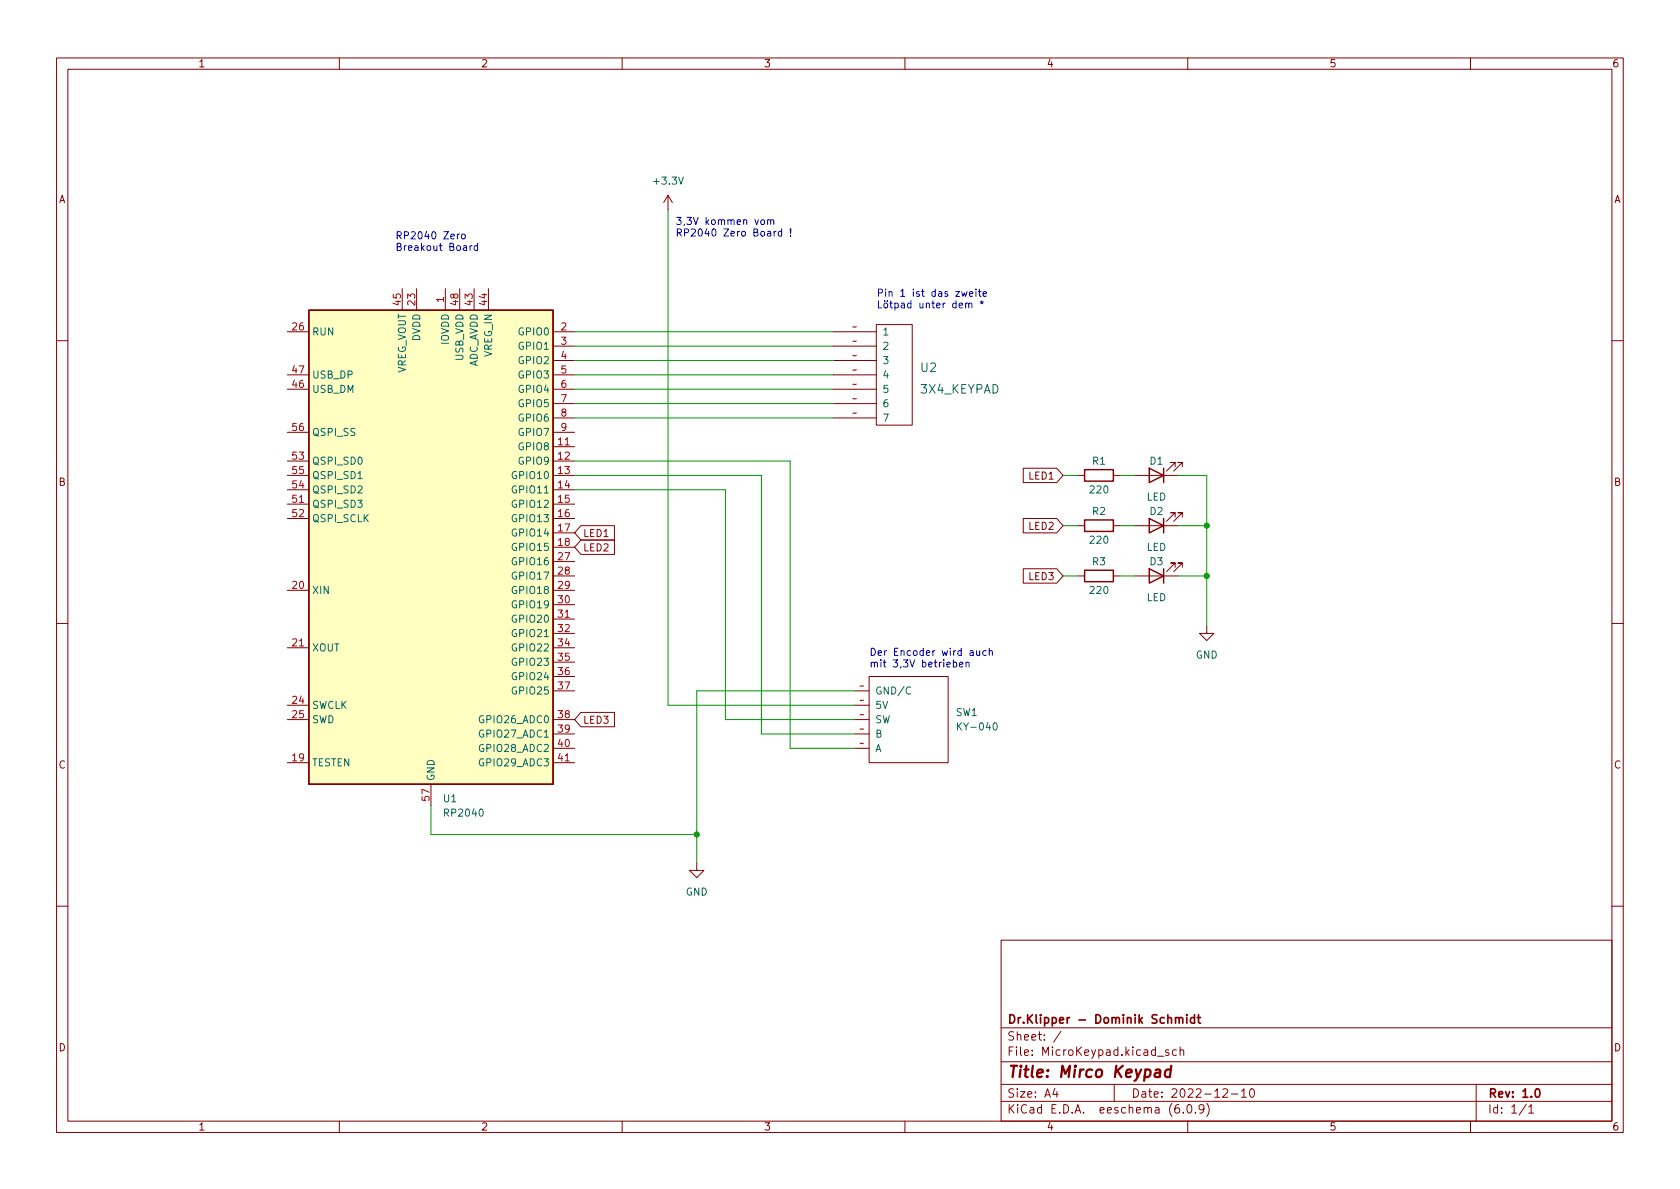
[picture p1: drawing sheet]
<svg xmlns="http://www.w3.org/2000/svg" width="297mm" height="210mm" viewBox="0 0 297 210" stroke-linecap="round" stroke-linejoin="round" font-family="sans-serif">
<g fill="none" stroke="#840000" stroke-width=".18">
<path d="M10 10.2h277v190.1h-277zM12 12.2h273v186.1h-273zM60 10.2v2M110 10.2v2M160 10.2v2M210 10.2v2M260 10.2v2M118.1 34.5l-.8 1.3M118.1 34.5v2.6M118.1 34.5l.8 1.3M50.8 58.7h3.8M71.1 51v3.9"/>
<path d="M73.7 51v3.9M78.7 51v3.9M81.3 51v3.9M83.8 51v3.9M86.4 51v3.9M97.8 58.7h3.8M147.3 58.7h7.6M154.9 57.4h6.4v17.8h-6.4zM10 60.2h2M50.8 68.8h3.8M50.8 66.3h3.8M50.8 76.4h3.8"/>
<path d="M97.8 79h3.8M97.8 61.2h3.8M97.8 63.7h3.8M97.8 68.8h3.8M97.8 66.3h3.8M97.8 76.4h3.8M97.8 71.4h3.8M97.8 73.9h3.8M147.3 61.2h7.6M147.3 63.7h7.6M147.3 68.8h7.6M147.3 66.3h7.6"/>
<path d="M147.3 71.4h7.6M147.3 73.9h7.6M285 60.2h2M50.8 81.5h3.8M50.8 84.1h3.8M50.8 86.6h3.8M50.8 89.1h3.8M50.8 91.7h3.8M97.8 81.5h3.8M97.8 84.1h3.8M97.8 86.6h3.8M97.8 89.1h3.8"/>
<path d="M97.8 91.7h3.8M97.8 94.2h3.8M97.8 96.8h3.8M97.8 99.3h3.8M102.7 95.5h5.9v2.5h-5.9l-1.1-1.2zM102.7 93h5.9v2.5h-5.9l-1.1-1.3zM180.9 82.8h5.9l1.2 1.3-1.2 1.2h-5.9zM180.9 91.7h5.9l1.2 1.3-1.2 1.2h-5.9zM190.5 84.1h1.3M190.5 93h1.3M196.8 84.1h1.3M196.8 93h1.3"/>
<path d="M200.7 84.1h7.6M200.7 93h7.6M207.8 91.4v-.7h-.8h.8l-1.6 1.5M207.8 82.5v-.7h-.8h.8l-1.6 1.5M209 91.4v-.7h-.7h.7l-1.5 1.5M209 82.5v-.7h-.7h.7l-1.5 1.5M10 110.2h2M50.8 104.4h3.8M50.8 114.5h3.8M97.8 101.8h3.8M97.8 104.4h3.8M97.8 114.5h3.8"/>
<path d="M97.8 106.9h3.8M97.8 109.5h3.8M97.8 112h3.8M97.8 117.1h3.8M97.8 119.6h3.8M153.7 119.6h13.9v15.3h-13.9zM180.9 100.6h5.9l1.2 1.2-1.2 1.3h-5.9zM190.5 101.8h1.3M196.8 101.8h1.3M200.7 101.8h7.6M207.8 100.3v-.7h-.8h.8l-1.6 1.5M209 100.3v-.7h-.7h.7l-1.5 1.5"/>
<path d="M213.4 110.7v1.3h1.2l-1.2 1.3-1.3-1.3h1.3M285 110.2h2M50.8 134.9h3.8M50.8 124.7h3.8M50.8 127.2h3.8M76.2 138.7v3.8M97.8 134.9h3.8M97.8 127.2h3.8M97.8 122.2h3.8M97.8 129.8h3.8M97.8 132.3h3.8M102.7 126h5.9v2.5h-5.9l-1.1-1.3z"/>
<path d="M151.1 124.7h2.6M151.1 127.2h2.6M151.1 122.2h2.6M151.1 129.8h2.6M151.1 132.3h2.6M123.2 152.6v1.3h1.3l-1.3 1.3-1.3-1.3h1.3M10 160.2h2M177 166.3h108v32h-108zM285 160.2h2M60 198.3v2M110 198.3v2M160 198.3v2"/>
<path d="M177 194.8h108M177 191.8h108M177 187.8h108M177 181.8h108M186.5 192.5l-.4 1h1M186.9 193v1M187.6 182.4l-1.3 1.9M197 191.8v3M204.6 186.8h1.2M206.6 185.7l-.3-.1-.2 .2v.3l.5 .1v.4h-.5M208 185.7l-.4-.1-.3 .3v.4l.1 .3h.6M208.4 195.3a.59 .59 0 0 0-.7 .7v.5l.2 .3h.4l.2-.1 .1-.5-.2-.2-.4-.1-.3 .3"/>
<path d="M208.6 185.8l.3-.2 .3 .1 .1 .9M208.6 185.1v1.5M209.2 196.7v.1M210 198.3v2M210.1 195.4l.1-.1a.81 .81 0 0 1 .6 .7 .81 .81 0 0 1-.3 .8h-.1a.81 .81 0 0 1-.6-.6 .81 .81 0 0 1 .3-.8zM211.4 196.7v.1M212.9 196l-.3 .3-.5-.1-.1-.2 .1-.6 .5-.1 .2 .2a.99 .99 0 0 1-.4 1.3h-.3M213.4 195.1a1.72 1.72 0 0 1 0 2.3M216.2 192.7l.6-.2 .2 .2 .1 .3-1 1h1M217.7 193.5h1.2M219.5 193l.4-.5v1.5M219.5 194h.9"/>
<path d="M221.1 192.7l.2-.2a.81 .81 0 0 1 .6 .7 .81 .81 0 0 1-.3 .8h-.2a.81 .81 0 0 1-.3-1.3zM260 198.3v2M261 191.8v6.5M269.9 195.3l-1.3 1.9M270.3 195.8l.4-.5v1.5M270.3 196.8h.9"/>
</g>
<path d="M207.8 179.9v1M209.8 179.4v.2M209.8 179.9v1M211.2 179.4v1.5M211.7 179.9h.6M211.9 179.4v1.3l.4 .2M207.8 180.1l.3-.2 .3 .1 .1 .9M208.5 180.1l.2-.2 .4 .1v.9M211.2 180l-.4-.1-.3 .3v.4l.1 .3h.6M271.6 192.6l.2-.1a.82 .82 0 0 1 .6 .7 .82 .82 0 0 1-.3 .8h-.2a.81 .81 0 0 1-.6-.6 .81 .81 0 0 1 .3-.8z" fill="none" stroke="#840000" stroke-width=".3"/>
<path d="M204.3 189.2l.2-.1 .6 .1-.1 1.3M205.1 189.6l-.6 .1a.4 .4 0 0 0-.4 .3 .4 .4 0 0 0 .3 .5l.6-.1M207 189.2a.66 .66 0 0 0-1 .3l-.1 .6 .2 .3 .2 .1 .6-.1M207.1 188.5l-.3 2" fill="none" stroke="#840000" stroke-width=".4"/>
<path d="M54.6 54.9h43.2v83.8h-43.2zM191.8 91.9h5v2.1h-5zM191.8 83.1h5v2h-5zM203.2 91.7l2.5 1.3-2.5 1.2zM203.2 82.8l2.5 1.3-2.5 1.2zM205.7 82.8v2.5M205.7 91.7v2.5M191.8 100.8h5v2.1h-5zM203.2 100.6l2.5 1.2-2.5 1.3zM205.7 100.6v2.5" fill="none" stroke="#840000" stroke-width=".25"/>
<path d="M54.6 54.9h43.2v83.8h-43.2z" fill="#ffffc2" stroke="#ffffc2" stroke-width=".18"/>
<path d="M161 121.6a.6 .6 0 0 0-.8 .4 .6 .6 0 0 0 .5 .7l.3-.1M175.8 127.9l.1-.1a.68 .68 0 0 1 .4 .7 .68 .68 0 0 1-.4 .6 .84 .84 0 0 1-.1-1.2z" fill="none" stroke="#006464" stroke-width=".18"/>
<g fill="none" stroke="#0000c2" stroke-width=".18">
<path d="M134.6 38.9h.3l.3 .2v.4l-.3 .2-.3-.1-.1-.1zM135.7 39l.2-.1h.3l.1 .8M135.7 38.9v.8M136.3 39l.2-.1h.3v.8M81.2 41.4l-.3 .2M81.7 41.5l.3-.1 .3 .2v.4l-.3 .2h-.3l-.1-.2zM83.1 43.4v.9M83.5 43.4l-.4 .3M84.4 43.5l-.3-.1-.3 .3 .2 .5h.4M84.4 43v1.3M136.9 40.9v.8M137.2 40.9l-.3 .2"/>
<path d="M138.2 41l-.4-.1-.2 .2 .1 .6h.5M138.2 40.5v1.2M139.8 41.6v.1M139.8 40.5v.8M155.3 53.2v1.2h.6M156.4 53.7l.3-.1 .3 .2v.4l-.3 .2h-.3l-.1-.2zM156.4 53.2v.1M156.9 53.2v.1M157.3 53.6h.5M157.5 53.2v1.1l.3 .1M158.2 53.7l.4-.1 .2 .2-.1 .6h-.5M158.2 53.6v1.3"/>
<path d="M159.4 53.7h.5v.7M159.9 53.9l-.4 .1-.2 .1 .2 .3h.4M161.1 53.7l-.4-.1-.2 .2 .1 .6h.5M161.1 53.2v1.2M162.6 53.6l.1 .8h.3l.2-.1M163.2 53.6v.8M163.8 53.7l.2-.1 .3 .1v.7M163.8 53.6v.8M164.8 53.6h.4M164.9 53.2v1.1l.3 .1M165.6 54l.6-.1-.1-.2-.3-.1-.2 .2 .1 .6h.4M166.7 53.6v.8"/>
<path d="M167.1 53.6l-.4 .2M169 53.7l-.3-.1-.3 .2 .2 .6h.4M169 53.2v1.2M169.6 54l.6-.1-.1-.2-.3-.1-.2 .2 .1 .6h.4M170 51.6l.3 .8 .2-.6 .2 .6 .3-.8M170.7 53.7l.2-.1 .3 .1 .1 .7M170.7 53.6v.8M171.3 53.8l.2-.2 .3 .1v.7M171.4 52l.6-.1-.1-.3h-.3l-.2 .1 .1 .6h.4M172.6 51.1v.2M172.6 51.6v.8M173 51.6h.5"/>
<path d="M173.2 51.1v1.1l.3 .2M173.3 53.4l.3 .1 .3-.1M173.4 53.7l.2-.2 .2 .2M173.6 53.2v.3M173.8 52l.6-.1v-.3h-.4l-.2 .1 .1 .6h.5M168.6 117.2l.3-.1 .3 .2-.2 .6h-.4M168.6 116.7v1.2M169.7 117.5l.6-.1-.1-.2-.4-.1-.1 .2v.6h.5M170.8 117.2l.2-.1 .3 .1v.7M170.8 117.1v.8M172.7 115.1v.7l.3 .1 .2-.1M173.2 115.1v.8"/>
<path d="M174.4 115.1h-.4l-.2 .2 .1 .5h.5M174.9 115.2l.2-.1h.3l.1 .8M174.9 114.6v1.3"/>
</g>
<g fill="none" stroke="#009600" stroke-width=".18">
<path d="M118.1 37.1v87.6h33M101.6 58.7h45.7M101.6 66.3h45.7M101.6 71.4h45.7M101.6 68.8h45.7M101.6 61.2h45.7M101.6 63.7h45.7M101.6 73.9h45.7M101.6 84.1h33v45.7h16.5M101.6 81.5h38.1v50.8h11.4M101.6 86.6h26.7v40.6h22.8M188 84.1h2.5"/>
<path d="M188 93h2.5M198.1 84.1h2.6M198.1 93h2.6M208.3 84.1h5.1v26.6M208.3 93h5.1M188 101.8h2.5M198.1 101.8h2.6M208.3 101.8h5.1M151.1 122.2h-27.9v30.4M76.2 142.5v5.1h47"/>
</g>
<g fill="#009600" stroke="#009600" stroke-width=".18">
<circle cx="123.2" cy="147.6" r=".46"/>
<circle cx="213.4" cy="93" r=".46"/>
<circle cx="213.4" cy="101.8" r=".46"/>
</g>
<text font-size="2.8" fill="#840000" x="178" y="190.6">Title: Mirco Keypad</text>
<g font-size="2.1" fill="#006464">
<text x="162.8" y="65.8">U2</text>
<text x="162.8" y="69.6">3X4_KEYPAD</text>
</g>
<g font-size="2.1" fill="#840000">
<text x="178" y="184">Sheet: /</text>
<text x="178" y="181">Dr.Klipper - Dominik Schmidt</text>
<text x="178" y="186.7">File: MicroKeypad.kicad_sch</text>
<text x="178" y="196.9">KiCad E.D.A. eeschema (6.0.9)</text>
<text x="178" y="194.1">Size: A4</text>
<text x="200" y="194.1">Date: 2022-12-10</text>
<text x="263" y="194.1">Rev: 1.0</text>
<text x="263" y="196.9">Id: 1/1</text>
</g>
<g font-size="1.8" fill="#840000">
<text x="35" y="11.9">1</text>
<text x="85" y="11.9">2</text>
<text x="135" y="11.9">3</text>
<text x="185" y="11.9">4</text>
<text x="235" y="11.9">5</text>
<text x="285" y="11.9">6</text>
<text x="10.3" y="35.9">A</text>
<text x="285.3" y="35.9">A</text>
<text x="10.3" y="85.9">B</text>
<text x="182" y="84.8">LED1</text>
<text x="285.3" y="85.9">B</text>
<text x="103" y="95">LED1</text>
<text x="182" y="93.7">LED2</text>
<text x="103" y="97.5">LED2</text>
<text x="182" y="102.6">LED3</text>
<text x="103" y="128">LED3</text>
<text x="10.3" y="135.9">C</text>
<text x="285.3" y="135.9">C</text>
<text x="10.3" y="185.9">D</text>
<text x="285.3" y="185.9">D</text>
<text x="35" y="199.9">1</text>
<text x="85" y="199.9">2</text>
<text x="135" y="199.9">3</text>
<text x="185" y="199.9">4</text>
<text x="235" y="199.9">5</text>
<text x="285" y="199.9">6</text>
</g>
<g font-size="1.8" fill="#006464">
<text x="115.8" y="32.6">+3.3V</text>
<text x="55.1" y="59.3">RUN</text>
<text x="91.9" y="59.3">GPIO0</text>
<text x="156" y="59.3">1</text>
<text x="74.3" y="60.4" transform="rotate(-90 74.3 60.4)">DVDD</text>
<text x="79.4" y="61" transform="rotate(-90 79.4 61)">IOVDD</text>
<text x="81.9" y="63.8" transform="rotate(-90 81.9 63.8)">USB_VDD</text>
<text x="84.5" y="65.2" transform="rotate(-90 84.5 65.2)">ADC_AVDD</text>
<text x="87" y="63.1" transform="rotate(-90 87 63.1)">VREG_IN</text>
<text x="91.9" y="61.8">GPIO1</text>
<text x="91.9" y="64.4">GPIO2</text>
<text x="156" y="61.8">2</text>
<text x="156" y="64.4">3</text>
<text x="55.1" y="69.5">USB_DM</text>
<text x="55.1" y="66.9">USB_DP</text>
<text x="71.8" y="66.3" transform="rotate(-90 71.8 66.3)">VREG_VOUT</text>
<text x="91.9" y="66.9">GPIO3</text>
<text x="91.9" y="69.5">GPIO4</text>
<text x="156" y="66.9">4</text>
<text x="156" y="69.5">5</text>
<text x="55.1" y="77.1">QSPI_SS</text>
<text x="91.9" y="72">GPIO5</text>
<text x="91.9" y="74.5">GPIO6</text>
<text x="91.9" y="77.1">GPIO7</text>
<text x="156" y="72">6</text>
<text x="156" y="74.5">7</text>
<text x="55.1" y="82.2">QSPI_SD0</text>
<text x="91.9" y="79.6">GPIO8</text>
<text x="91.9" y="82.2">GPIO9</text>
<text x="193.2" y="82.2">R1</text>
<text x="203.3" y="82.2">D1</text>
<text x="55.1" y="89.8">QSPI_SD3</text>
<text x="55.1" y="87.2">QSPI_SD2</text>
<text x="55.1" y="84.7">QSPI_SD1</text>
<text x="90.9" y="84.7">GPIO10</text>
<text x="90.9" y="87.2">GPIO11</text>
<text x="90.9" y="89.8">GPIO12</text>
<text x="192.8" y="87.2">220</text>
<text x="202.7" y="88.5">LED</text>
<text x="55.1" y="92.3">QSPI_SCLK</text>
<text x="90.9" y="92.3">GPIO13</text>
<text x="90.9" y="94.9">GPIO14</text>
<text x="193.2" y="91.1">R2</text>
<text x="203.3" y="91.1">D2</text>
<text x="90.9" y="97.4">GPIO15</text>
<text x="90.9" y="99.9">GPIO16</text>
<text x="192.8" y="96.1">220</text>
<text x="193.2" y="99.9">R3</text>
<text x="202.7" y="97.4">LED</text>
<text x="203.3" y="99.9">D3</text>
<text x="55.1" y="105">XIN</text>
<text x="90.9" y="102.5">GPIO17</text>
<text x="90.9" y="105">GPIO18</text>
<text x="90.9" y="107.6">GPIO19</text>
<text x="192.8" y="105">220</text>
<text x="202.7" y="106.3">LED</text>
<text x="90.9" y="110.1">GPIO20</text>
<text x="90.9" y="112.6">GPIO21</text>
<text x="55.1" y="115.2">XOUT</text>
<text x="90.9" y="115.2">GPIO22</text>
<text x="90.9" y="117.7">GPIO23</text>
<text x="211.4" y="116.5">GND</text>
<text x="55.1" y="125.3">SWCLK</text>
<text x="90.9" y="120.3">GPIO24</text>
<text x="90.9" y="122.8">GPIO25</text>
<text x="154.7" y="125.3">5V</text>
<text x="154.7" y="122.8">GND/C</text>
<text x="55.1" y="127.9">SWD</text>
<text x="85.1" y="127.9">GPIO26_ADC0</text>
<text x="85.1" y="130.4">GPIO27_ADC1</text>
<text x="154.7" y="130.4">B</text>
<text x="154.7" y="127.9">SW</text>
<text x="169" y="126.6">SW1</text>
<text x="169.8" y="129.2">KY-040</text>
<text x="55.1" y="135.5">TESTEN</text>
<text x="85.1" y="133">GPIO28_ADC2</text>
<text x="85.1" y="135.5">GPIO29_ADC3</text>
<text x="154.7" y="133">A</text>
<text x="76.8" y="138.2" transform="rotate(-90 76.8 138.2)">GND</text>
<text x="78.4" y="141.9">U1</text>
<text x="78.8" y="144.4">RP2040</text>
<text x="121.2" y="158.4">GND</text>
</g>
<g font-size="1.8" fill="#0000c2">
<text x="119.4" y="39.8">3,3V kommen vom</text>
<text x="119.4" y="41.8">RP2040 Zero Board !</text>
<text x="69.8" y="42.3">RP2040 Zero</text>
<text x="69.8" y="44.3">Breakout Board</text>
<text x="154.9" y="52.5">Pin 1 ist das zweite</text>
<text x="153.7" y="116">Der Encoder wird auch</text>
<text x="153.7" y="118">mit 3,3V betrieben</text>
</g>
<g font-size="1.8" fill="#a90000">
<text x="70.9" y="53.9" transform="rotate(-90 70.9 53.9)">45</text>
<text x="73.4" y="53.9" transform="rotate(-90 73.4 53.9)">23</text>
<text x="78.5" y="53.4" transform="rotate(-90 78.5 53.4)">1</text>
<text x="81" y="53.9" transform="rotate(-90 81 53.9)">48</text>
<text x="83.6" y="53.9" transform="rotate(-90 83.6 53.9)">43</text>
<text x="86.1" y="53.9" transform="rotate(-90 86.1 53.9)">44</text>
<text x="51.7" y="58.4">26</text>
<text x="99.2" y="58.4">2</text>
<text x="151.1" y="58.4">~</text>
<text x="99.2" y="61">3</text>
<text x="99.2" y="63.5">4</text>
<text x="151.1" y="61">~</text>
<text x="151.1" y="63.5">~</text>
<text x="51.7" y="68.6">46</text>
<text x="51.7" y="66">47</text>
<text x="99.2" y="66">5</text>
<text x="99.2" y="68.6">6</text>
<text x="99.2" y="71.1">7</text>
<text x="151.1" y="66">~</text>
<text x="151.1" y="68.6">~</text>
<text x="151.1" y="71.1">~</text>
<text x="51.7" y="76.2">56</text>
<text x="99.2" y="73.7">8</text>
<text x="99.2" y="76.2">9</text>
<text x="151.1" y="73.7">~</text>
<text x="51.7" y="81.3">53</text>
<text x="51.7" y="83.8">55</text>
<text x="98.7" y="78.7">11</text>
<text x="98.7" y="81.3">12</text>
<text x="98.7" y="83.8">13</text>
<text x="51.7" y="88.9">51</text>
<text x="51.7" y="86.4">54</text>
<text x="98.7" y="86.4">14</text>
<text x="98.7" y="88.9">15</text>
<text x="51.7" y="91.4">52</text>
<text x="98.7" y="91.4">16</text>
<text x="98.7" y="94">17</text>
<text x="98.7" y="96.5">18</text>
<text x="98.7" y="99.1">27</text>
<text x="98.7" y="101.6">28</text>
<text x="51.7" y="104.1">20</text>
<text x="98.7" y="104.1">29</text>
<text x="98.7" y="106.7">30</text>
<text x="98.7" y="109.2">31</text>
<text x="98.7" y="111.8">32</text>
<text x="51.7" y="114.3">21</text>
<text x="98.7" y="114.3">34</text>
<text x="98.7" y="116.8">35</text>
<text x="98.7" y="119.4">36</text>
<text x="51.7" y="124.5">24</text>
<text x="98.7" y="121.9">37</text>
<text x="152.4" y="124.5">~</text>
<text x="152.4" y="121.9">~</text>
<text x="51.7" y="127">25</text>
<text x="98.7" y="127">38</text>
<text x="98.7" y="129.5">39</text>
<text x="152.4" y="129.5">~</text>
<text x="152.4" y="127">~</text>
<text x="51.7" y="134.6">19</text>
<text x="98.7" y="132.1">40</text>
<text x="98.7" y="134.6">41</text>
<text x="152.4" y="132.1">~</text>
<text x="75.9" y="141.6" transform="rotate(-90 75.9 141.6)">57</text>
</g>
</svg>
